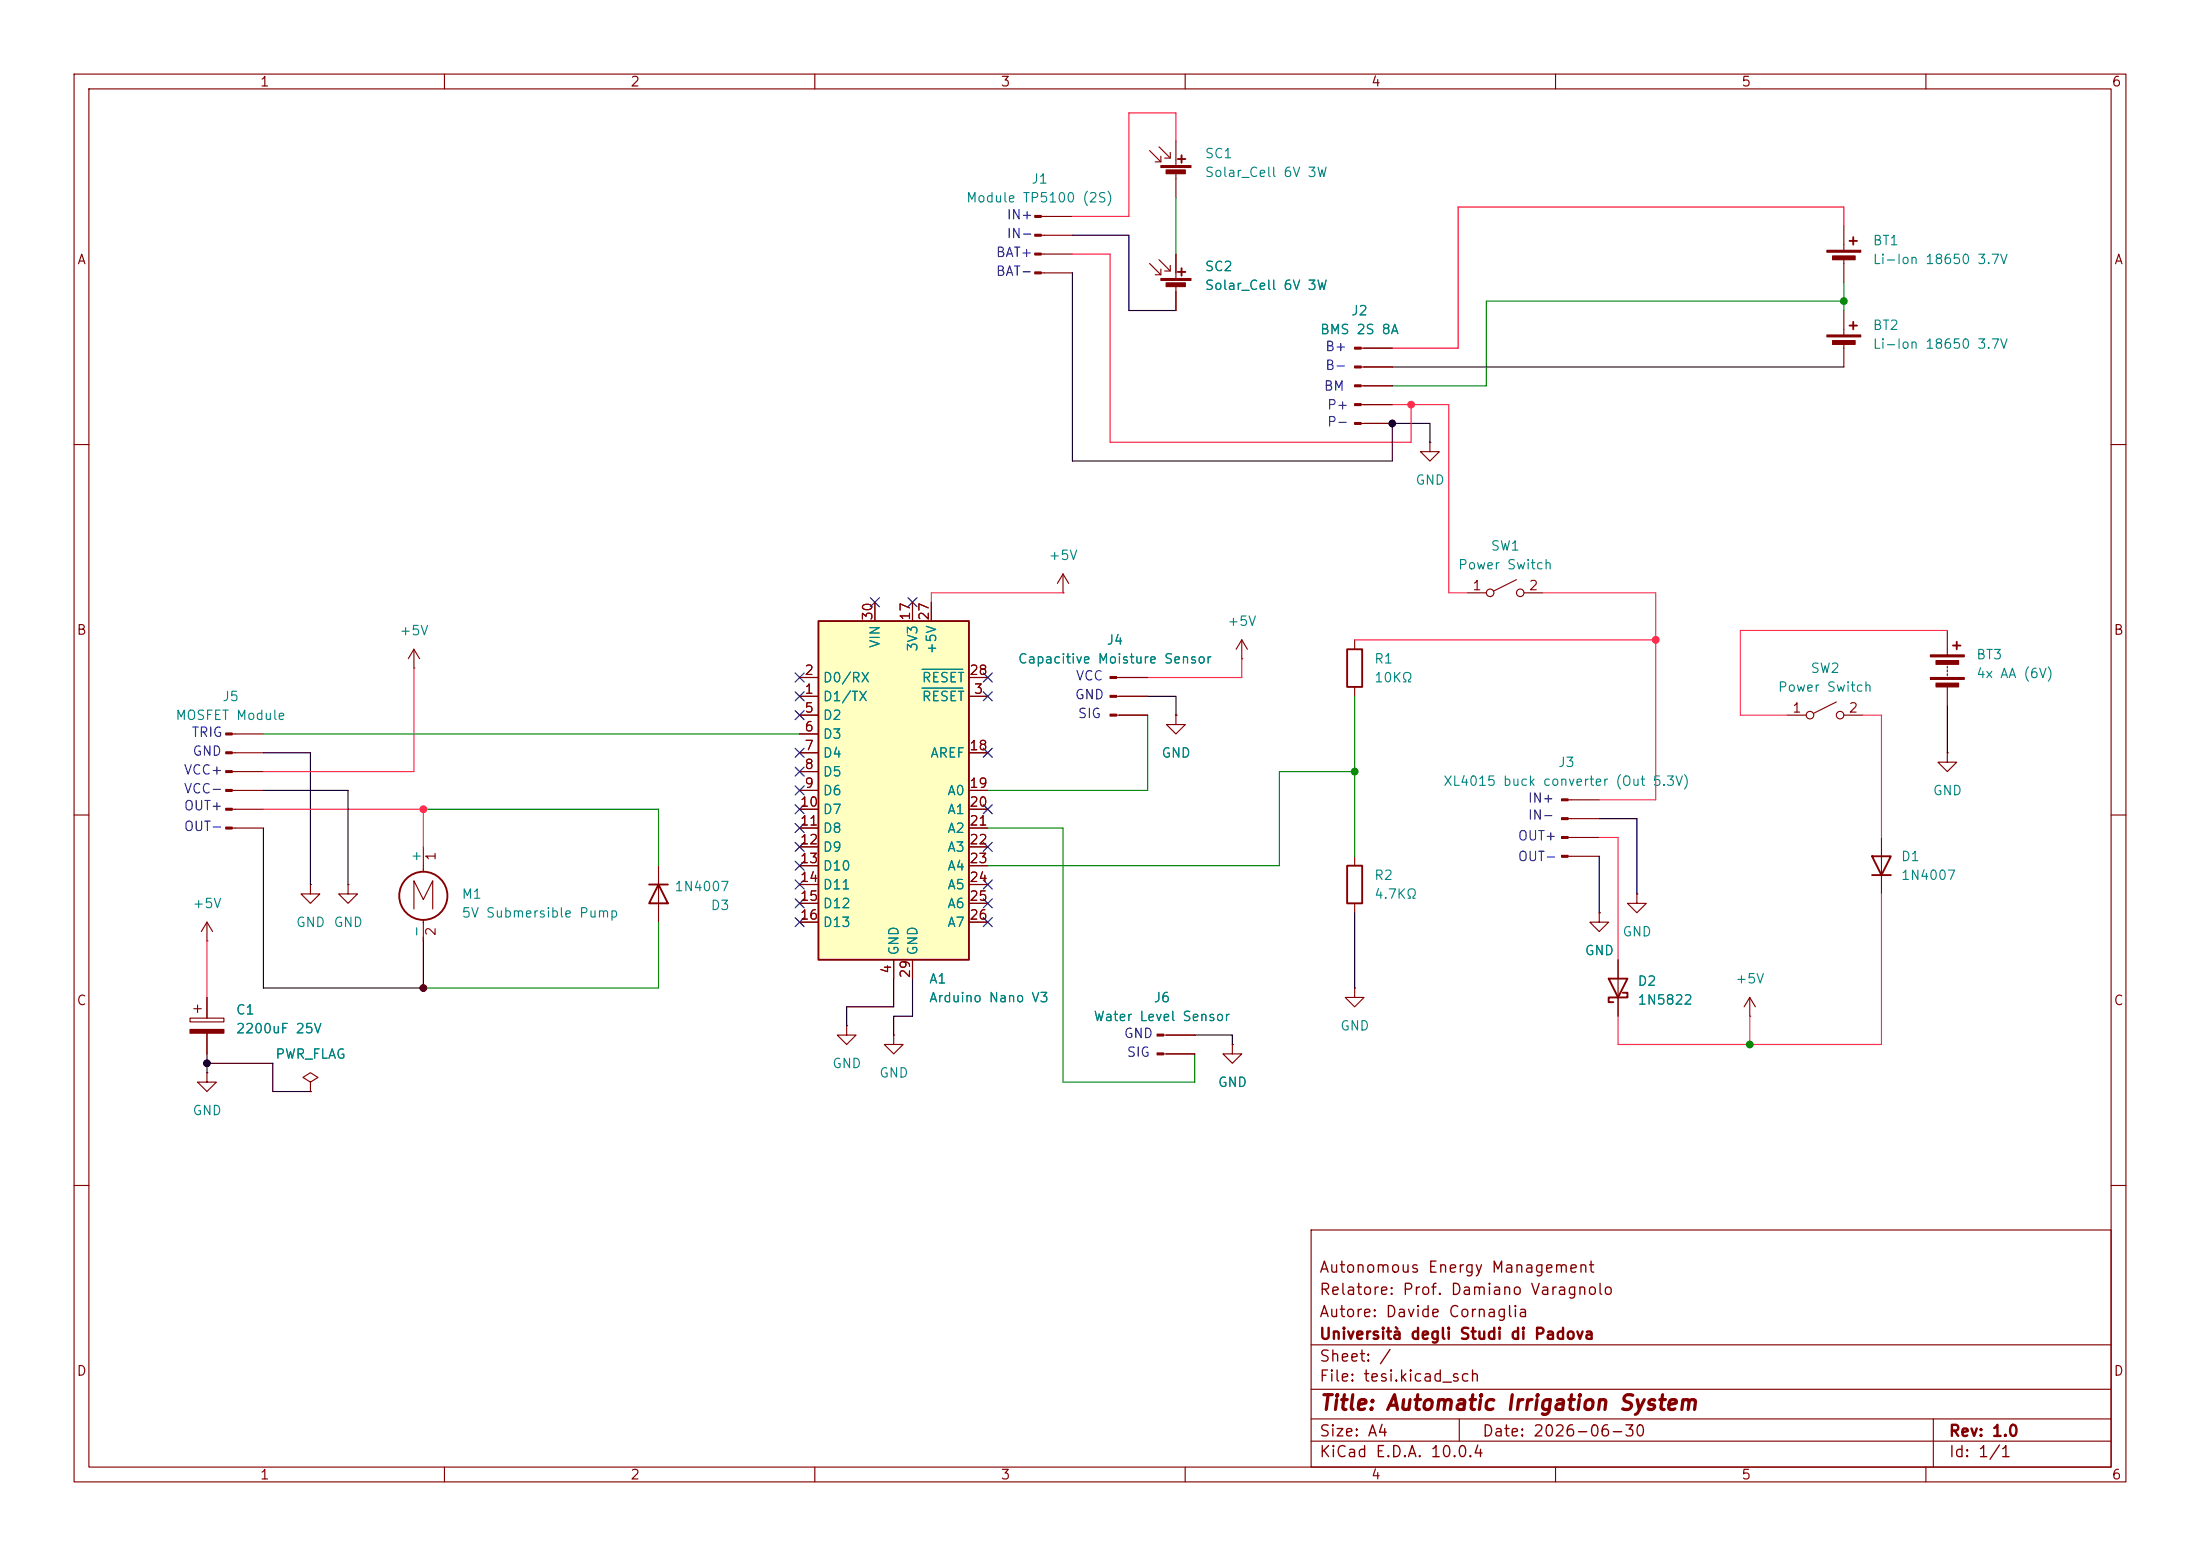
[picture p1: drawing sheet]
<svg xmlns="http://www.w3.org/2000/svg" width="297mm" height="210mm" viewBox="0 0 297 210" stroke-linecap="round" stroke-linejoin="round" font-family="sans-serif">
<g fill="none" stroke="#840000" stroke-width=".15">
<path d="M10 10h277v190h-277zM12 12h273v186h-273zM60 10v2M110 10v2M156.5 19.8l1.5 1.5M158.7 19.1v3.3M160 10v2M210 10v2M260 10v2M140.6 29.2h4.2M140.6 31.8h4.2M140.6 34.3h4.2"/>
<path d="M140.6 36.8h4.2M155.2 35.6l1.5 1.5M155.2 20.3l1.5 1.5M156.5 35.1l1.5 1.5M156.7 36.3v.8h-.7M156.7 21.1v.7h-.7M158 35.8v.8h-.8M158 20.6v.7h-.8M158.7 23.4v3.3M158.7 34.3v3.3M158.7 38.6v3.3M183.7 47h4.3"/>
<path d="M183.7 49.5h4.3M183.7 52.1h4.3M183.7 54.6h4.3M183.7 57.2h4.3M193 59.7v1.3h1.3l-1.3 1.2-1.2-1.2h1.2M193 59.7h.1M10 60h2M285 60h2M31.3 99.1h4.3M55.9 90.2h.1M55.9 87.6l-.8 1.3M55.9 87.6l.7 1.3"/>
<path d="M55.9 87.6v2.6M150.7 91.4h4.2M150.7 94h4.2M150.7 96.5h4.2M158.7 96.5v1.3h1.3l-1.3 1.3-1.2-1.3h1.2M158.7 96.5h.1M167.6 88.9h.1M167.6 86.4l-.7 1.2M167.6 86.4l.8 1.2M167.6 86.4v2.5M182.9 86.4v1.2M182.9 92.7v1.3"/>
<path d="M10 110h2M31.3 101.6h4.3M31.3 104.1h4.3M31.3 106.7h4.3M31.3 109.2h4.3M31.3 111.8h4.3M41.9 119.4v1.3h1.3l-1.3 1.2-1.3-1.2h1.3M41.9 119.4h.1M47 119.4v1.3h1.3l-1.3 1.2-1.3-1.2h1.3M47 119.4h.1M57.1 114.3v3.4M88.9 116.8v7.7"/>
<path d="M182.9 115.6v1.2M211.7 108h4.2M211.7 110.5h4.2M211.7 113h4.2M211.7 115.6h4.2M254 113v7.7M262.9 101.6v1.3h1.3l-1.3 1.2-1.3-1.2h1.3M262.9 101.6h.1M285 110h2M25.7 137.4h4.5v.5h-4.5zM26.2 136.1h1M26.7 135.6v1.1"/>
<path d="M27.9 127h.1M27.9 124.5v2.5M27.9 134.6v2.8M27.9 139.4v2.8M27.9 124.5l-.7 1.2M27.9 124.5l.8 1.2M55.9 122.7v-3.8l1.2 2.5 1.3-2.5v3.8M57.1 124.2v2.8M157.1 139.7h4.2M182.9 133.4v1.2h1.2l-1.2 1.3-1.3-1.3h1.3M182.9 133.4h.1M182.9 121.9v1.3"/>
<path d="M215.9 123.2v1.3h1.3l-1.3 1.2-1.3-1.2h1.3M215.9 123.2h.1M218.4 129.5v7.7M221 120.7v1.2h1.2l-1.2 1.3-1.3-1.3h1.3M221 120.7h.1M236.2 137.2h.1M236.2 134.6l-.7 1.3M236.2 134.6l.8 1.3M236.2 134.6v2.6M27.9 144.8v1.3h1.3l-1.3 1.2-1.2-1.2h1.2M27.9 144.8h.1M41.9 146.1l1-.7-1-.6-1 .6 1 .7v1.2"/>
<path d="M41.9 147.3h.1M157.1 142.2h4.2M166.4 141v1.2h1.2l-1.2 1.3-1.3-1.3h1.3M166.4 141h.1M10 160h2M177 166h108v32h-108zM285 160h2M60 198v2M110 198v2M160 198v2M177 194.5h108M177 191.5h108"/>
<path d="M177 187.5h108M177 181.5h108M197 191.5v3M210 198v2M260 198v2M261 191.5v6.5"/>
</g>
<g fill="none" stroke="#840000" stroke-width=".25">
<path d="M159 36.7h1M159 21.5h1M159.5 21v1M159.5 36.2v1M181.9 87.6h2v5.1h-2zM87.6 119.4h2.6M88.9 119.4l1.3 2.5h-2.6zM181.9 116.8h2v5.1h-2zM252.7 115.6h2.6l-1.3 2.5zM252.7 118.1h2.6M217.2 132.1h2.5l-1.3 2.5zM219.1 134h.6v.6h-2.5v.7h.6"/>
<circle cx="57.1" cy="120.9" r="3.3"/>
</g>
<g fill="#840000" stroke="#840000" stroke-width=".15">
<path d="M156.7 37.6h4.1v.2h-4.1z"/>
<path d="M157.4 38.2h2.6v.5h-2.6z"/>
<path d="M139.7 29.1h.9v.2h-.9z"/>
<path d="M139.7 31.6h.9v.3h-.9z"/>
<path d="M139.7 34.2h.9v.2h-.9z"/>
<path d="M139.7 36.7h.9v.3h-.9z"/>
<path d="M182.9 46.9h.8v.2h-.8z"/>
<path d="M182.9 49.4h.8v.3h-.8z"/>
<path d="M182.9 51.9h.8v.3h-.8z"/>
<path d="M182.9 54.5h.8v.2h-.8z"/>
<path d="M182.9 57h.8v.3h-.8z"/>
<path d="M25.7 138.9h4.5v.5h-4.5z"/>
<path d="M156.2 139.6h.9v.2h-.9z"/>
<path d="M156.2 142.1h.9v.3h-.9z"/>
<path d="M30.5 98.9h.8v.3h-.8z"/>
<path d="M30.5 101.5h.8v.2h-.8z"/>
<path d="M30.5 104h.8v.3h-.8z"/>
<path d="M30.5 106.6h.8v.2h-.8z"/>
<path d="M30.5 109.1h.8v.2h-.8z"/>
<path d="M30.5 111.6h.8v.3h-.8z"/>
<path d="M156.7 22.4h4.1v.2h-4.1z"/>
<path d="M157.4 22.9h2.6v.5h-2.6z"/>
<path d="M210.8 107.8h.9v.3h-.9z"/>
<path d="M210.8 110.4h.9v.2h-.9z"/>
<path d="M210.8 112.9h.9v.3h-.9z"/>
<path d="M210.8 115.4h.9v.3h-.9z"/>
<path d="M149.9 91.3h.8v.3h-.8z"/>
<path d="M149.9 93.9h.8v.2h-.8z"/>
<path d="M149.9 96.4h.8v.2h-.8z"/>
</g>
<path d="M110.5 83.8h20.3v45.7h-20.3z" fill="#ffffc2"/>
<path d="M249.7 32.5h1M250.2 32v1M249.7 43.9h1M250.2 43.4v1.1M110.5 83.8h20.3v45.7h-20.3zM263.7 87.1h1M264.2 86.6v1" fill="none" stroke="#840000" stroke-width=".25"/>
<g fill="none" stroke="#840000" stroke-width=".15">
<path d="M158.7 34.3v2.5M158.7 39.4v2.5M248.9 30.5v3.3M248.9 34.8v3.3M184.1 47h3.9M184.1 49.5h3.9M184.1 52.1h3.9M184.1 54.6h3.9M184.1 57.2h3.9M248.9 41.9v3.3M248.9 46.2v3.3M143.5 77.5l-.8 1.2"/>
<path d="M143.5 77.5l.8 1.2M143.5 77.5v2.5M204.7 78.2l-3 1.6M107.9 94h2.6M107.9 91.4h2.6M107.9 96.5h2.6M107.9 99.1h2.6M118.1 81.3v2.5M123.2 81.3v2.5M125.7 81.3v2.5M130.8 94h2.5M130.8 91.4h2.5"/>
<path d="M143.5 80h.1M151.1 94h3.8M151.1 91.4h3.8M151.1 96.5h3.8M158.7 96.5h.1M198.1 80h2.6M205.7 80h2.6M241.3 96.5h2.5M247.9 94.7l-3 1.6M248.9 96.5h2.6M262.9 85.1v3.3M262.9 89.9v.3"/>
<path d="M262.9 90.4v.3M262.9 90.9v.3M262.9 92.7v2.6M107.9 101.6h2.6M107.9 104.1h2.6M107.9 106.7h2.6M107.9 109.2h2.6M107.9 111.8h2.6M107.9 114.3h2.6M107.9 116.8h2.6M107.9 119.4h2.6M130.8 101.6h2.5"/>
<path d="M130.8 106.7h2.5M130.8 109.2h2.5M130.8 111.8h2.5M130.8 114.3h2.5M130.8 116.8h2.5M130.8 119.4h2.5M27.9 134.6v2.8M27.9 139.4v2.8M107.9 121.9h2.6M107.9 124.5h2.6M114.3 138.4v1.3h1.3l-1.3 1.3-1.3-1.3h1.3M114.3 138.4h.1"/>
<path d="M120.6 139.7v1.3h1.3l-1.3 1.2-1.2-1.2h1.2M120.6 139.7h.1M120.6 129.5v2.6M123.2 129.5v2.6M130.8 121.9h2.5M130.8 124.5h2.5M157.5 139.7h3.8M215.9 123.2h.1M218.4 129.5v2.6M218.4 134.6v2.6M41.9 147.3h.1M157.5 142.2h3.8"/>
<path d="M166.4 141h.1"/>
<circle cx="201.2" cy="80" r=".51"/>
<circle cx="205.2" cy="80" r=".51"/>
<circle cx="244.3" cy="96.5" r=".51"/>
<circle cx="248.4" cy="96.5" r=".51"/>
</g>
<path d="M124.5 92.9h5.5M124.5 90.3h5.5" fill="none" stroke="#008484" stroke-width=".15"/>
<g fill="#840000" stroke="#840000" stroke-width=".15">
<path d="M260.6 88.4h4.6v.2h-4.6z"/>
<path d="M260.6 91.4h4.6v.3h-4.6z"/>
<path d="M261.4 89.2h3v.5h-3z"/>
<path d="M261.4 92.2h3v.5h-3z"/>
<path d="M246.6 45.2h4.6v.3h-4.6z"/>
<path d="M247.4 46h3v.5h-3z"/>
<path d="M246.6 33.8h4.6v.2h-4.6z"/>
<path d="M247.4 34.5h3v.6h-3z"/>
</g>
<path d="M144.8 36.8v25.4h43.2v-5M215.9 110.5h5.1v10.2M215.9 115.6v7.6" fill="none" stroke="#170000" stroke-width=".15"/>
<path d="M144.8 31.8h7.6v10.1h6.3M120.6 132.1v3.8h-6.3v2.5M123.2 132.1v5.1h-2.6v2.5M182.9 123.2v10.2" fill="none" stroke="#150000" stroke-width=".15"/>
<path d="M193 57.2v2.5" fill="none" stroke="#0c0000" stroke-width=".15"/>
<path d="M188 57.2h5" fill="none" stroke="#080000" stroke-width=".15"/>
<path d="M248.9 30.5v-2.6h-52.1v19.1h-8.8" fill="none" stroke="#fd0025" stroke-width=".15"/>
<path d="M158.7 26.7v7.6M248.9 38.1v3.8M248.9 40.6h-48.2v11.5h-12.7M35.6 99.1h72.3M154.9 96.5v10.2h-21.6M182.9 94v21.6M57.1 109.2h31.8v7.6M133.3 111.8h10.2v34.3h17.8v-3.9M182.9 104.1h-10.2v12.7h-39.4M88.9 124.5v8.9h-31.8" fill="none" stroke="#008400" stroke-width=".15"/>
<path d="M188 54.6h7.6" fill="none" stroke="#ff1e50" stroke-width=".15"/>
<path d="M195.6 54.6v25.4h2.5M208.3 80h15.2v28h-7.6" fill="none" stroke="#ff2e49" stroke-width=".15"/>
<path d="M182.9 86.4h40.6" fill="none" stroke="#ff143b" stroke-width=".15"/>
<path d="M188 49.5h60.9" fill="none" stroke="#1d0000" stroke-width=".15"/>
<path d="M262.9 95.3v6.3" fill="none" stroke="#030101" stroke-width=".15"/>
<path d="M251.5 96.5h2.5v16.5M262.9 85.1h-28v11.4h6.4M215.9 113h2.5v16.5M236.2 137.2v3.8M254 120.7v20.3h-35.6" fill="none" stroke="#ff2f50" stroke-width=".15"/>
<path d="M167.6 88.9v2.5h-12.7" fill="none" stroke="#ff1831" stroke-width=".15"/>
<path d="M154.9 94h3.8v2.5M35.6 106.7h11.4M161.3 139.7h5.1v1.3" fill="none" stroke="#0e0000" stroke-width=".15"/>
<path d="M218.4 137.2v3.8" fill="none" stroke="#ff364f" stroke-width=".15"/>
<path d="M144.8 34.3h5.1v25.4h40.6v-5.1" fill="none" stroke="#ff0c40" stroke-width=".15"/>
<path d="M158.7 19.1v-3.9h-6.3v14h-7.6" fill="none" stroke="#ea073a" stroke-width=".15"/>
<path d="M35.6 101.6h6.3v17.8M35.6 111.8v21.6h21.5v-6.4M27.9 142.2v2.6M27.9 143.5h8.9v3.8h5.1" fill="none" stroke="#190000" stroke-width=".15"/>
<path d="M55.9 90.2v13.9h-20.3" fill="none" stroke="#ff2751" stroke-width=".15"/>
<path d="M27.9 127v7.6" fill="none" stroke="#ff2749" stroke-width=".15"/>
<path d="M35.6 109.2h21.5v5.1" fill="none" stroke="#ff2551" stroke-width=".15"/>
<path d="M47 106.7v12.7" fill="none" stroke="#130000" stroke-width=".15"/>
<path d="M143.5 80h-17.8v1.3" fill="none" stroke="#ff2a50" stroke-width=".15"/>
<g fill="none" stroke="#000084" stroke-width=".15">
<path d="M107.3 95.9l1.3 1.2M107.3 90.8l1.3 1.2M107.3 93.4l1.3 1.2M108.6 95.9l-1.3 1.2M108.6 90.8l-1.3 1.2M108.6 93.4l-1.3 1.2M117.5 80.7l1.2 1.2M118.7 80.7l-1.2 1.2M122.6 80.7l1.2 1.2M123.8 80.7l-1.2 1.2M132.7 93.4l1.3 1.2M132.7 90.8l1.3 1.2"/>
<path d="M134 93.4l-1.3 1.2M134 90.8l-1.3 1.2M107.3 113.7l1.3 1.2M107.3 116.2l1.3 1.2M107.3 118.8l1.3 1.2M107.3 111.2l1.3 1.2M107.3 103.5l1.3 1.2M107.3 106.1l1.3 1.2M107.3 101l1.3 1.2M107.3 108.6l1.3 1.2M108.6 118.8l-1.3 1.2M108.6 113.7l-1.3 1.2"/>
<path d="M108.6 116.2l-1.3 1.2M108.6 111.2l-1.3 1.2M108.6 103.5l-1.3 1.2M108.6 106.1l-1.3 1.2M108.6 101l-1.3 1.2M108.6 108.6l-1.3 1.2M132.7 113.7l1.3 1.2M132.7 101l1.3 1.2M132.7 108.6l1.3 1.2M132.7 118.8l1.3 1.2M134 113.7l-1.3 1.2M134 101l-1.3 1.2"/>
<path d="M134 108.6l-1.3 1.2M134 118.8l-1.3 1.2M107.3 121.3l1.3 1.2M107.3 123.9l1.3 1.2M108.6 121.3l-1.3 1.2M108.6 123.9l-1.3 1.2M132.7 123.9l1.3 1.2M132.7 121.3l1.3 1.2M134 123.9l-1.3 1.2M134 121.3l-1.3 1.2"/>
</g>
<circle cx="190.5" cy="54.6" r=".46" fill="#ff3151" stroke="#ff3151" stroke-width=".14"/>
<g fill="#008400" stroke="#008400" stroke-width=".14">
<circle cx="248.9" cy="40.6" r=".46"/>
<circle cx="236.2" cy="141" r=".46"/>
<circle cx="182.9" cy="104.1" r=".46"/>
</g>
<circle cx="223.5" cy="86.4" r=".46" fill="#ff2536" stroke="#ff2536" stroke-width=".14"/>
<circle cx="57.1" cy="133.4" r=".46" fill="#300000" stroke="#300000" stroke-width=".14"/>
<circle cx="27.9" cy="143.5" r=".46" fill="#130000" stroke="#130000" stroke-width=".14"/>
<circle cx="57.1" cy="109.2" r=".46" fill="#ff2551" stroke="#ff2551" stroke-width=".14"/>
<circle cx="188" cy="57.2" r=".46" fill="#100" stroke="#100" stroke-width=".14"/>
<text font-size="2" fill="#840000" x="178" y="190.8">Title: Automatic Irrigation System ​</text>
<g font-size="1.5" fill="#840000">
<text x="178" y="172.2">Autonomous Energy Management</text>
<text x="178" y="178.2">Autore: Davide Cornaglia</text>
<text x="178" y="175.2">Relatore: Prof. Damiano Varagnolo</text>
<text x="178" y="184.2">Sheet: /</text>
<text x="178" y="181.2">Università degli Studi di Padova</text>
<text x="178" y="186.9">File: tesi.kicad_sch</text>
<text x="178" y="197.1">KiCad E.D.A. 10.0.4</text>
<text x="178" y="194.3">Size: A4</text>
<text x="200" y="194.3">Date: 2026-06-30</text>
<text x="263" y="194.3">Rev: 1.0</text>
<text x="263" y="197.1">Id: 1/1</text>
</g>
<g font-size="1.3" fill="#840000">
<text x="35" y="12">1</text>
<text x="85" y="12">2</text>
<text x="135" y="12">3</text>
<text x="185" y="12">4</text>
<text x="235" y="12">5</text>
<text x="285" y="12">6</text>
<text x="10.3" y="36">A</text>
<text x="285.3" y="36">A</text>
<text x="118.1" y="83.9" transform="rotate(-90 118.1 83.9)">30</text>
<text x="123.2" y="83.9" transform="rotate(-90 123.2 83.9)">17</text>
<text x="125.7" y="83.9" transform="rotate(-90 125.7 83.9)">27</text>
<text x="198.7" y="80">1</text>
<text x="206.3" y="80">2</text>
<text x="10.3" y="86">B</text>
<text x="285.3" y="86">B</text>
<text x="108.5" y="94">1</text>
<text x="108.5" y="91.4">2</text>
<text x="130.8" y="91.4">28</text>
<text x="131.4" y="94">3</text>
<text x="108.5" y="96.5">5</text>
<text x="108.5" y="99">6</text>
<text x="108.5" y="101.6">7</text>
<text x="130.8" y="101.6">18</text>
<text x="241.9" y="96.5">1</text>
<text x="249.5" y="96.5">2</text>
<text x="108.5" y="104.1">8</text>
<text x="108.5" y="106.7">9</text>
<text x="130.8" y="106.7">19</text>
<text x="107.9" y="109.2">10</text>
<text x="107.9" y="111.7">11</text>
<text x="130.8" y="109.2">20</text>
<text x="130.8" y="111.7">21</text>
<text x="59.1" y="116.3" transform="rotate(-90 59.1 116.3)">1</text>
<text x="107.9" y="114.3">12</text>
<text x="107.9" y="116.8">13</text>
<text x="107.9" y="119.4">14</text>
<text x="130.8" y="114.3">22</text>
<text x="130.8" y="116.8">23</text>
<text x="130.8" y="119.4">24</text>
<text x="107.9" y="121.9">15</text>
<text x="107.9" y="124.4">16</text>
<text x="130.8" y="121.9">25</text>
<text x="130.8" y="124.4">26</text>
<text x="59.1" y="126.4" transform="rotate(-90 59.1 126.4)">2</text>
<text x="120.6" y="131.5" transform="rotate(-90 120.6 131.5)">4</text>
<text x="10.3" y="136">C</text>
<text x="123.2" y="132.1" transform="rotate(-90 123.2 132.1)">29</text>
<text x="285.3" y="136">C</text>
<text x="10.3" y="186">D</text>
<text x="285.3" y="186">D</text>
<text x="35" y="200">1</text>
<text x="85" y="200">2</text>
<text x="135" y="200">3</text>
<text x="185" y="200">4</text>
<text x="235" y="200">5</text>
<text x="285" y="200">6</text>
</g>
<g font-size="1.3" fill="#008484">
<text x="162.6" y="21.7">SC1</text>
<text x="130.3" y="27.6">Module TP5100 (2S)</text>
<text x="139.1" y="25.1">J1</text>
<text x="162.6" y="24.2">Solar_Cell 6V 3W</text>
<text x="252.7" y="33.4">BT1</text>
<text x="252.7" y="36">Li-Ion 18650 3.7V</text>
<text x="162.6" y="39.5">Solar_Cell 6V 3W</text>
<text x="162.6" y="36.9">SC2</text>
<text x="178.1" y="45.4">BMS 2S 8A</text>
<text x="182.3" y="42.9">J2</text>
<text x="252.7" y="44.8">BT2</text>
<text x="252.7" y="47.4">Li-Ion 18650 3.7V</text>
<text x="191" y="65.7">GND</text>
<text x="141.5" y="75.9">+5V</text>
<text x="196.7" y="77.2">Power Switch</text>
<text x="201.2" y="74.6">SW1</text>
<text x="53.8" y="86.1">+5V</text>
<text x="119.1" y="87.6" transform="rotate(-90 119.1 87.6)">VIN</text>
<text x="124.2" y="88" transform="rotate(-90 124.2 88)">3V3</text>
<text x="126.7" y="88.4" transform="rotate(-90 126.7 88.4)">+5V</text>
<text x="137.3" y="89.9">Capacitive Moisture Sensor</text>
<text x="149.3" y="87.3">J4</text>
<text x="165.6" y="84.8">+5V</text>
<text x="185.4" y="89.9">R1</text>
<text x="266.7" y="89.3">BT3</text>
<text x="29.9" y="95">J5</text>
<text x="111" y="95">D1/TX</text>
<text x="111" y="92.4">D0/RX</text>
<text x="124.4" y="95">RESET</text>
<text x="124.4" y="92.4">RESET</text>
<text x="185.4" y="92.4">10KΩ</text>
<text x="239.9" y="93.7">Power Switch</text>
<text x="244.3" y="91.1">SW2</text>
<text x="266.7" y="91.8">4x AA (6V)</text>
<text x="23.6" y="97.5">MOSFET Module</text>
<text x="111" y="97.5">D2</text>
<text x="111" y="100">D3</text>
<text x="111" y="102.6">D4</text>
<text x="111" y="105.1">D5</text>
<text x="111" y="107.7">D6</text>
<text x="125.5" y="102.6">AREF</text>
<text x="127.8" y="107.7">A0</text>
<text x="156.7" y="102.6">GND</text>
<text x="194.8" y="106.4">XL4015 buck converter (Out 5.3V)</text>
<text x="210.3" y="103.8">J3</text>
<text x="260.9" y="107.7">GND</text>
<text x="111" y="110.2">D7</text>
<text x="111" y="112.7">D8</text>
<text x="127.8" y="110.2">A1</text>
<text x="127.8" y="112.7">A2</text>
<text x="57.1" y="116.5" transform="rotate(-90 57.1 116.5)">+</text>
<text x="111" y="115.3">D9</text>
<text x="111" y="117.8">D10</text>
<text x="127.8" y="115.3">A3</text>
<text x="127.8" y="117.8">A4</text>
<text x="185.4" y="119.1">R2</text>
<text x="256.5" y="116.5">D1</text>
<text x="256.5" y="119.1">1N4007</text>
<text x="25.9" y="122.9">+5V</text>
<text x="39.9" y="125.4">GND</text>
<text x="45" y="125.4">GND</text>
<text x="62.2" y="121.6">M1</text>
<text x="62.2" y="124.2">5V Submersible Pump</text>
<text x="91" y="120.6">1N4007</text>
<text x="95.9" y="123.1">D3</text>
<text x="111" y="120.4">D11</text>
<text x="111" y="122.9">D12</text>
<text x="111" y="125.4">D13</text>
<text x="127.8" y="120.4">A5</text>
<text x="127.8" y="122.9">A6</text>
<text x="127.8" y="125.4">A7</text>
<text x="185.4" y="121.6">4.7KΩ</text>
<text x="57.1" y="126.6" transform="rotate(-90 57.1 126.6)">-</text>
<text x="121.6" y="129" transform="rotate(-90 121.6 129)">GND</text>
<text x="124.2" y="129" transform="rotate(-90 124.2 129)">GND</text>
<text x="213.9" y="129.2">GND</text>
<text x="218.9" y="126.7">GND</text>
<text x="31.8" y="137.2">C1</text>
<text x="125.3" y="133.1">A1</text>
<text x="125.3" y="135.6">Arduino Nano V3</text>
<text x="155.7" y="135.6">J6</text>
<text x="221" y="133.4">D2</text>
<text x="221" y="135.9">1N5822</text>
<text x="234.2" y="133.1">+5V</text>
<text x="31.8" y="139.8">2200uF 25V</text>
<text x="37.1" y="143.2">PWR_FLAG</text>
<text x="147.6" y="138.1">Water Level Sensor</text>
<text x="180.8" y="139.4">GND</text>
<text x="112.3" y="144.5">GND</text>
<text x="118.6" y="145.8">GND</text>
<text x="164.3" y="147">GND</text>
<text x="25.9" y="150.8">GND</text>
</g>
<g font-size="1.3" fill="#0000c2">
<text x="135.8" y="29.9">IN+</text>
<text x="134.4" y="35">BAT+</text>
<text x="135.8" y="32.5">IN-</text>
<text x="134.4" y="37.6">BAT-</text>
<text x="178.8" y="47.7">B+</text>
<text x="178.6" y="53">BM</text>
<text x="178.8" y="50.3">B-</text>
<text x="179.1" y="57.9">P-</text>
<text x="179.1" y="55.6">P+</text>
<text x="145" y="94.7">GND</text>
<text x="145.2" y="92.2">VCC</text>
<text x="25.8" y="99.8">TRIG</text>
<text x="145.4" y="97.2">SIG</text>
<text x="24.7" y="107.4">VCC-</text>
<text x="24.7" y="104.9">VCC+</text>
<text x="25.9" y="102.3">GND</text>
<text x="24.7" y="112.5">OUT-</text>
<text x="24.7" y="109.7">OUT+</text>
<text x="204.8" y="113.8">OUT+</text>
<text x="206.2" y="108.7">IN+</text>
<text x="206.2" y="111">IN-</text>
<text x="204.8" y="116.5">OUT-</text>
<text x="151.6" y="140.4">GND</text>
<text x="152" y="143">SIG</text>
</g>
</svg>
